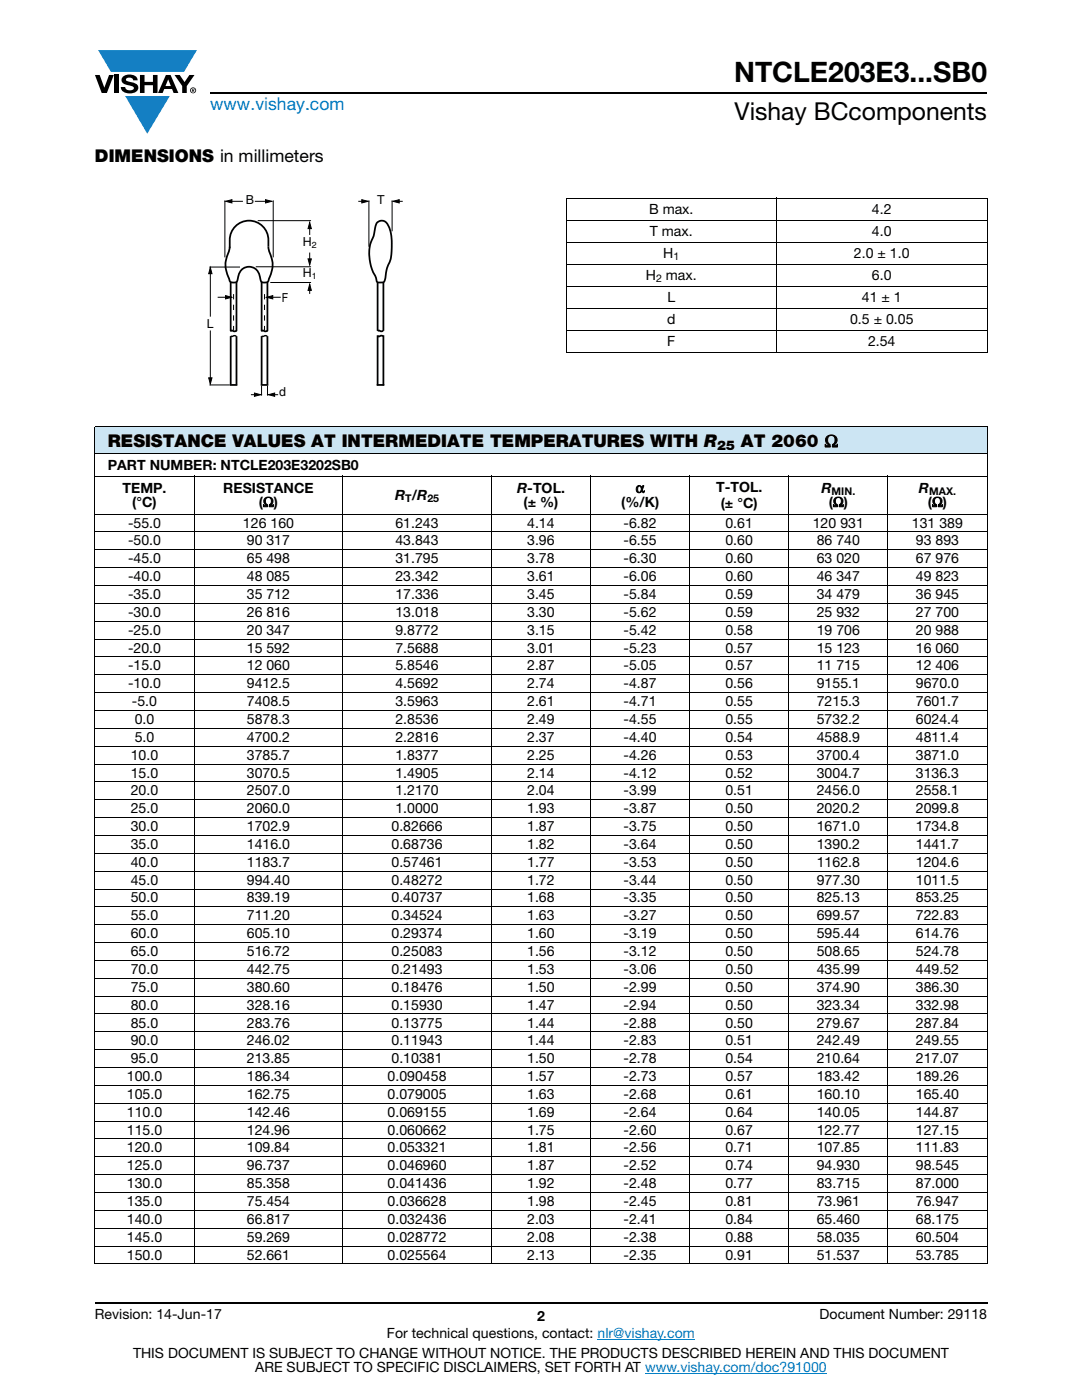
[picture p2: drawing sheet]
<svg xmlns="http://www.w3.org/2000/svg" width="216mm" height="279mm" viewBox="0 0 216 279" stroke-linecap="round" stroke-linejoin="round" font-family="sans-serif">
<g fill="#147fc3">
<path d="M19.6 10h19.7l-2.6 4.3h-1.1h-13.5z"/>
<path d="M25 19.2h8.9l-4.5 7.5z"/>
</g>
<g fill="#000">
<path d="M18.9 15h1l.9 2.5 1-2.5h.9l-1.4 3.6h-1zM22.9 15h.9v3.6h-.9zM24.6 15.3a2.1 2.1 0 0 1 2.8 .3l.1 .4h-.9a.79 .79 0 0 0-.7-.5 .79 .79 0 0 0-.8 .4l.3 .3 1 .2a1.08 1.08 0 0 1 1.2 1 1.08 1.08 0 0 1-1.1 1.2 1.73 1.73 0 0 1-2.4-1.2h.9a.96 .96 0 0 0 .8 .6 .96 .96 0 0 0 .9-.4 1.31 1.31 0 0 0-1.2-.6 1.03 1.03 0 0 1-1.1-.6 1.03 1.03 0 0 1 .2-1.1zM27.9 15h.9v1.3h1.7v-1.3h.9v3.6h-.9v-1.6h-1.7v1.6h-.9zM34.8 15h1.1l.9 1.4 1-1.4h1l-1.5 2.2v1.4h-.9v-1.4z"/>
<path d="M33.6 15.9l.5 1.3h-1.1zM33.1 15l-1.6 3.6h1l.3-.8h1.5l.3 .8h1l-1.6-3.6z"/>
<path d="M38.4 17.8h.2v.2h-.2zM38.3 17.7v.7h.1v-.3l.4 .3-.2-.3 .2-.2-.1-.2z"/>
<path d="M38.1 18a.46 .46 0 0 1 .9 0 .46 .46 0 0 1-.9 0zM37.9 18a.6 .6 0 0 0 1.2 0 .6 .6 0 0 0-1.2 0z"/>
</g>
<path d="M42 18.6h155M18.9 260h178.1" fill="none" stroke="#000" stroke-width=".36"/>
<path d="M119.2 267.3h19.5M128.7 274h36.3" fill="none" stroke="#007ec4" stroke-width=".2"/>
<path d="M41.3 38.6h39.1v41.1h-39.1z" fill="#fff"/>
<g fill="none" stroke="#000" stroke-width=".35">
<path d="M45.8 49.2v.6a6.2 6.2 0 0 0 0 6.1 .94 .94 0 0 0 1.2 .4 .94 .94 0 0 0 .5-1.1 2.19 2.19 0 0 1 2.3-2 2.19 2.19 0 0 1 2.1 2.3 .91 .91 0 0 0 .9 .9 .91 .91 0 0 0 .9-.9 5.8 5.8 0 0 0-.1-5.7v-.3a4.9 4.9 0 0 0-1.7-4.8 3.9 3.9 0 0 0-6.1 3.2v1.5M46 56.4v9.6M47.2 56.4v9.6l-.4 .1-.5-.1-.3 .1M52.2 56.4v9.6M53.4 56.4v9.6l-.5 .1-.4-.1-.3 .1M75.2 44.4a1.39 1.39 0 0 1 2.4 .8 12 12 0 0 1 0 7.4l-.4 .9-.2 1.2a1.98 1.98 0 0 1-.5 1.6h-1.2l-.3-.9a8.8 8.8 0 0 1-.4-8.6l.3-1.5zM75.3 56.4v9.6M76.5 56.4v9.6l-.4 .1-.5-.1-.3 .1M46 76.8h1.2M46 67.1v9.6M47.2 67.1v9.6M52.2 76.8h1.2"/>
<path d="M52.2 67.1v9.6M53.4 67.1v9.6M75.3 67.1v9.6M75.3 76.8h1.2M75.3 67l.3 .1 .5-.1 .4 .1v9.6"/>
</g>
<path d="M46 67l.3 .1 .5-.1 .4 .1M52.2 67l.3 .1 .4-.1 .5 .1" fill="none" stroke="#000" stroke-width=".28"/>
<path d="M46.6 58.7v7.3M52.8 58.7v7.3" fill="none" stroke="#000" stroke-width=".2" stroke-dasharray="1.1 1.1 1.1 1.1" stroke-linecap="butt"/>
<g fill="none" stroke="#000" stroke-width=".2">
<path d="M44.9 40v11.4M53 39.8l1.2 .4-1.2 .3zM54.5 40v11.4M72.2 39.8l1.2 .4-1.2 .3zM73.6 40v9.2M78.2 40v6.2M112.9 39.5h84.1M112.9 39.6v30.7M155 39.4v31.1M197 39.6v30.7M41.8 53.3h6.1M42 53.4l.3 1.2h-.7z"/>
<path d="M42 53.4v9.8M43.4 59.3h2.8M45 59l1.2 .3-1.2 .4zM45 40.2l1.3-.4v.7zM45.1 40.2h3.4M50.8 40.2h3.4M51 53.2h11.1M51.4 44h10.7M53.2 59.3l1.2-.3v.7zM53.2 59.3h2.8M53.9 56.4h8.2M61.5 51.7h.6l-.3 1.2z"/>
<path d="M61.8 50.4v1.7M61.8 45.2v1.7M61.8 56.7l.3 1.3h-.6zM61.8 44.4l.3 1.2h-.6zM61.8 56.7v2M71.5 40.2h1.9M78.4 40.2l1.3-.4v.7zM78.4 40.2h2M112.9 43.9h84.1M112.9 48.3h84.1M112.9 52.7h84.1M112.9 57.1h84.1"/>
<path d="M41.6 75.4h.7l-.3 1.2zM41.8 76.8h4M42 66v10.6M50.1 78.8h1.9M50.8 78.4l1.2 .4-1.2 .3zM52.2 77v2M53.4 77v2M53.6 78.8l1.2-.4v.7zM53.6 78.8h1.9M112.9 61.6h84.1M112.9 66h84.1M112.9 70.4h84.1"/>
</g>
<g fill="#000">
<path d="M53 39.8l1.2 .4-1.2 .3zM72.2 39.8l1.2 .4-1.2 .3zM42 53.4l.3 1.2h-.7zM45 59l1.2 .3-1.2 .4zM45 40.2l1.3-.4v.7zM53.2 59.3l1.2-.3v.7zM61.8 56.7l.3 1.3h-.6zM61.8 44.4l.3 1.2h-.6zM61.5 51.7h.6l-.3 1.2zM78.4 40.2l1.3-.4v.7zM41.6 75.4h.7l-.3 1.2zM50.8 78.4l1.2 .4-1.2 .3z"/>
<path d="M53.6 78.8l1.2-.4v.7z"/>
</g>
<path d="M18.9 85.1h178.1v5.5h-178.1z" fill="#cce5f3"/>
<g fill="#fff">
<path d="M38.7 102.6h29.7v3.6h-29.7z"/>
<path d="M68.4 102.6h29.7v3.6h-29.7z"/>
<path d="M98.1 102.6h19.7v3.6h-19.7z"/>
<path d="M117.8 102.6h19.8v3.6h-19.8z"/>
<path d="M137.6 102.6h19.8v3.6h-19.8z"/>
<path d="M157.4 102.6h19.8v3.6h-19.8z"/>
<path d="M177.2 102.6h19.8v3.6h-19.8z"/>
<path d="M38.7 106.2h29.7v3.5h-29.7z"/>
<path d="M68.4 106.2h29.7v3.5h-29.7z"/>
<path d="M98.1 106.2h19.7v3.5h-19.7z"/>
<path d="M117.8 106.2h19.8v3.5h-19.8z"/>
<path d="M137.6 106.2h19.8v3.5h-19.8z"/>
<path d="M157.4 106.2h19.8v3.5h-19.8z"/>
<path d="M177.2 106.2h19.8v3.5h-19.8z"/>
<path d="M38.7 109.7h29.7v3.6h-29.7z"/>
<path d="M68.4 109.7h29.7v3.6h-29.7z"/>
<path d="M98.1 109.7h19.7v3.6h-19.7z"/>
<path d="M117.8 109.7h19.8v3.6h-19.8z"/>
<path d="M137.6 109.7h19.8v3.6h-19.8z"/>
<path d="M157.4 109.7h19.8v3.6h-19.8z"/>
<path d="M177.2 109.7h19.8v3.6h-19.8z"/>
<path d="M38.7 113.3h29.7v3.5h-29.7z"/>
<path d="M68.4 113.3h29.7v3.5h-29.7z"/>
<path d="M98.1 113.3h19.7v3.5h-19.7z"/>
<path d="M117.8 113.3h19.8v3.5h-19.8z"/>
<path d="M137.6 113.3h19.8v3.5h-19.8z"/>
<path d="M157.4 113.3h19.8v3.5h-19.8z"/>
<path d="M177.2 113.3h19.8v3.5h-19.8z"/>
<path d="M38.7 116.8h29.7v3.6h-29.7z"/>
<path d="M68.4 116.8h29.7v3.6h-29.7z"/>
<path d="M98.1 116.8h19.7v3.6h-19.7z"/>
<path d="M117.8 116.8h19.8v3.6h-19.8z"/>
<path d="M137.6 116.8h19.8v3.6h-19.8z"/>
<path d="M157.4 116.8h19.8v3.6h-19.8z"/>
<path d="M177.2 116.8h19.8v3.6h-19.8z"/>
<path d="M38.7 120.4h29.7v3.6h-29.7z"/>
<path d="M68.4 120.4h29.7v3.6h-29.7z"/>
<path d="M98.1 120.4h19.7v3.6h-19.7z"/>
<path d="M117.8 120.4h19.8v3.6h-19.8z"/>
<path d="M137.6 120.4h19.8v3.6h-19.8z"/>
<path d="M157.4 120.4h19.8v3.6h-19.8z"/>
<path d="M177.2 120.4h19.8v3.6h-19.8z"/>
<path d="M38.7 124h29.7v3.5h-29.7z"/>
<path d="M68.4 124h29.7v3.5h-29.7z"/>
<path d="M98.1 124h19.7v3.5h-19.7z"/>
<path d="M117.8 124h19.8v3.5h-19.8z"/>
<path d="M137.6 124h19.8v3.5h-19.8z"/>
<path d="M157.4 124h19.8v3.5h-19.8z"/>
<path d="M177.2 124h19.8v3.5h-19.8z"/>
<path d="M38.7 127.5h29.7v3.6h-29.7z"/>
<path d="M68.4 127.5h29.7v3.6h-29.7z"/>
<path d="M98.1 127.5h19.7v3.6h-19.7z"/>
<path d="M117.8 127.5h19.8v3.6h-19.8z"/>
<path d="M137.6 127.5h19.8v3.6h-19.8z"/>
<path d="M157.4 127.5h19.8v3.6h-19.8z"/>
<path d="M177.2 127.5h19.8v3.6h-19.8z"/>
<path d="M38.7 131.1h29.7v3.6h-29.7z"/>
<path d="M68.4 131.1h29.7v3.6h-29.7z"/>
<path d="M98.1 131.1h19.7v3.6h-19.7z"/>
<path d="M117.8 131.1h19.8v3.6h-19.8z"/>
<path d="M137.6 131.1h19.8v3.6h-19.8z"/>
<path d="M157.4 131.1h19.8v3.6h-19.8z"/>
<path d="M177.2 131.1h19.8v3.6h-19.8z"/>
<path d="M38.7 134.7h29.7v3.5h-29.7z"/>
<path d="M68.4 134.7h29.7v3.5h-29.7z"/>
<path d="M98.1 134.7h19.7v3.5h-19.7z"/>
<path d="M117.8 134.7h19.8v3.5h-19.8z"/>
<path d="M137.6 134.7h19.8v3.5h-19.8z"/>
<path d="M157.4 134.7h19.8v3.5h-19.8z"/>
<path d="M177.2 134.7h19.8v3.5h-19.8z"/>
<path d="M38.7 138.2h29.7v3.6h-29.7z"/>
<path d="M68.4 138.2h29.7v3.6h-29.7z"/>
<path d="M98.1 138.2h19.7v3.6h-19.7z"/>
<path d="M117.8 138.2h19.8v3.6h-19.8z"/>
<path d="M137.6 138.2h19.8v3.6h-19.8z"/>
<path d="M157.4 138.2h19.8v3.6h-19.8z"/>
<path d="M177.2 138.2h19.8v3.6h-19.8z"/>
<path d="M38.7 141.8h29.7v3.6h-29.7z"/>
<path d="M68.4 141.8h29.7v3.6h-29.7z"/>
<path d="M98.1 141.8h19.7v3.6h-19.7z"/>
<path d="M117.8 141.8h19.8v3.6h-19.8z"/>
<path d="M137.6 141.8h19.8v3.6h-19.8z"/>
<path d="M157.4 141.8h19.8v3.6h-19.8z"/>
<path d="M177.2 141.8h19.8v3.6h-19.8z"/>
<path d="M38.7 145.4h29.7v3.5h-29.7z"/>
<path d="M68.4 145.4h29.7v3.5h-29.7z"/>
<path d="M98.1 145.4h19.7v3.5h-19.7z"/>
<path d="M117.8 145.4h19.8v3.5h-19.8z"/>
<path d="M137.6 145.4h19.8v3.5h-19.8z"/>
<path d="M157.4 145.4h19.8v3.5h-19.8z"/>
<path d="M177.2 145.4h19.8v3.5h-19.8z"/>
<path d="M38.7 148.9h29.7v3.6h-29.7z"/>
<path d="M68.4 148.9h29.7v3.6h-29.7z"/>
<path d="M98.1 148.9h19.7v3.6h-19.7z"/>
<path d="M117.8 148.9h19.8v3.6h-19.8z"/>
<path d="M137.6 148.9h19.8v3.6h-19.8z"/>
<path d="M157.4 148.9h19.8v3.6h-19.8z"/>
<path d="M177.2 148.9h19.8v3.6h-19.8z"/>
<path d="M38.7 152.5h29.7v3.5h-29.7z"/>
<path d="M68.4 152.5h29.7v3.5h-29.7z"/>
<path d="M98.1 152.5h19.7v3.5h-19.7z"/>
<path d="M117.8 152.5h19.8v3.5h-19.8z"/>
<path d="M137.6 152.5h19.8v3.5h-19.8z"/>
<path d="M157.4 152.5h19.8v3.5h-19.8z"/>
<path d="M177.2 152.5h19.8v3.5h-19.8z"/>
<path d="M38.7 156h29.7v3.6h-29.7z"/>
<path d="M68.4 156h29.7v3.6h-29.7z"/>
<path d="M98.1 156h19.7v3.6h-19.7z"/>
<path d="M117.8 156h19.8v3.6h-19.8z"/>
<path d="M137.6 156h19.8v3.6h-19.8z"/>
<path d="M157.4 156h19.8v3.6h-19.8z"/>
<path d="M177.2 156h19.8v3.6h-19.8z"/>
<path d="M38.7 159.6h29.7v3.6h-29.7z"/>
<path d="M68.4 159.6h29.7v3.6h-29.7z"/>
<path d="M98.1 159.6h19.7v3.6h-19.7z"/>
<path d="M117.8 159.6h19.8v3.6h-19.8z"/>
<path d="M137.6 159.6h19.8v3.6h-19.8z"/>
<path d="M157.4 159.6h19.8v3.6h-19.8z"/>
<path d="M177.2 159.6h19.8v3.6h-19.8z"/>
<path d="M38.7 163.2h29.7v3.5h-29.7z"/>
<path d="M68.4 163.2h29.7v3.5h-29.7z"/>
<path d="M98.1 163.2h19.7v3.5h-19.7z"/>
<path d="M117.8 163.2h19.8v3.5h-19.8z"/>
<path d="M137.6 163.2h19.8v3.5h-19.8z"/>
<path d="M157.4 163.2h19.8v3.5h-19.8z"/>
<path d="M177.2 163.2h19.8v3.5h-19.8z"/>
<path d="M38.7 166.7h29.7v3.6h-29.7z"/>
<path d="M68.4 166.7h29.7v3.6h-29.7z"/>
<path d="M98.1 166.7h19.7v3.6h-19.7z"/>
<path d="M117.8 166.7h19.8v3.6h-19.8z"/>
<path d="M137.6 166.7h19.8v3.6h-19.8z"/>
<path d="M157.4 166.7h19.8v3.6h-19.8z"/>
<path d="M177.2 166.7h19.8v3.6h-19.8z"/>
<path d="M38.7 170.3h29.7v3.6h-29.7z"/>
<path d="M68.4 170.3h29.7v3.6h-29.7z"/>
<path d="M98.1 170.3h19.7v3.6h-19.7z"/>
<path d="M117.8 170.3h19.8v3.6h-19.8z"/>
<path d="M137.6 170.3h19.8v3.6h-19.8z"/>
<path d="M157.4 170.3h19.8v3.6h-19.8z"/>
<path d="M177.2 170.3h19.8v3.6h-19.8z"/>
<path d="M38.7 173.9h29.7v3.5h-29.7z"/>
<path d="M68.4 173.9h29.7v3.5h-29.7z"/>
<path d="M98.1 173.9h19.7v3.5h-19.7z"/>
<path d="M117.8 173.9h19.8v3.5h-19.8z"/>
<path d="M137.6 173.9h19.8v3.5h-19.8z"/>
<path d="M157.4 173.9h19.8v3.5h-19.8z"/>
<path d="M177.2 173.9h19.8v3.5h-19.8z"/>
<path d="M38.7 177.4h29.7v3.6h-29.7z"/>
<path d="M68.4 177.4h29.7v3.6h-29.7z"/>
<path d="M98.1 177.4h19.7v3.6h-19.7z"/>
<path d="M117.8 177.4h19.8v3.6h-19.8z"/>
<path d="M137.6 177.4h19.8v3.6h-19.8z"/>
<path d="M157.4 177.4h19.8v3.6h-19.8z"/>
<path d="M177.2 177.4h19.8v3.6h-19.8z"/>
<path d="M38.7 181h29.7v3.6h-29.7z"/>
<path d="M68.4 181h29.7v3.6h-29.7z"/>
<path d="M98.1 181h19.7v3.6h-19.7z"/>
<path d="M117.8 181h19.8v3.6h-19.8z"/>
<path d="M137.6 181h19.8v3.6h-19.8z"/>
<path d="M157.4 181h19.8v3.6h-19.8z"/>
<path d="M177.2 181h19.8v3.6h-19.8z"/>
<path d="M38.7 184.6h29.7v3.5h-29.7z"/>
<path d="M68.4 184.6h29.7v3.5h-29.7z"/>
<path d="M98.1 184.6h19.7v3.5h-19.7z"/>
<path d="M117.8 184.6h19.8v3.5h-19.8z"/>
<path d="M137.6 184.6h19.8v3.5h-19.8z"/>
<path d="M157.4 184.6h19.8v3.5h-19.8z"/>
<path d="M177.2 184.6h19.8v3.5h-19.8z"/>
<path d="M38.7 188.1h29.7v3.6h-29.7z"/>
<path d="M68.4 188.1h29.7v3.6h-29.7z"/>
<path d="M98.1 188.1h19.7v3.6h-19.7z"/>
<path d="M117.8 188.1h19.8v3.6h-19.8z"/>
<path d="M137.6 188.1h19.8v3.6h-19.8z"/>
<path d="M157.4 188.1h19.8v3.6h-19.8z"/>
<path d="M177.2 188.1h19.8v3.6h-19.8z"/>
<path d="M38.7 191.7h29.7v3.5h-29.7z"/>
<path d="M68.4 191.7h29.7v3.5h-29.7z"/>
<path d="M98.1 191.7h19.7v3.5h-19.7z"/>
<path d="M117.8 191.7h19.8v3.5h-19.8z"/>
<path d="M137.6 191.7h19.8v3.5h-19.8z"/>
<path d="M157.4 191.7h19.8v3.5h-19.8z"/>
<path d="M177.2 191.7h19.8v3.5h-19.8z"/>
<path d="M38.7 195.2h29.7v3.6h-29.7z"/>
<path d="M68.4 195.2h29.7v3.6h-29.7z"/>
<path d="M98.1 195.2h19.7v3.6h-19.7z"/>
<path d="M117.8 195.2h19.8v3.6h-19.8z"/>
<path d="M137.6 195.2h19.8v3.6h-19.8z"/>
<path d="M157.4 195.2h19.8v3.6h-19.8z"/>
<path d="M177.2 195.2h19.8v3.6h-19.8z"/>
<path d="M38.7 198.8h29.7v3.6h-29.7z"/>
<path d="M68.4 198.8h29.7v3.6h-29.7z"/>
<path d="M98.1 198.8h19.7v3.6h-19.7z"/>
<path d="M117.8 198.8h19.8v3.6h-19.8z"/>
<path d="M137.6 198.8h19.8v3.6h-19.8z"/>
<path d="M157.4 198.8h19.8v3.6h-19.8z"/>
<path d="M177.2 198.8h19.8v3.6h-19.8z"/>
<path d="M38.7 202.4h29.7v3.5h-29.7z"/>
<path d="M68.4 202.4h29.7v3.5h-29.7z"/>
<path d="M98.1 202.4h19.7v3.5h-19.7z"/>
<path d="M117.8 202.4h19.8v3.5h-19.8z"/>
<path d="M137.6 202.4h19.8v3.5h-19.8z"/>
<path d="M157.4 202.4h19.8v3.5h-19.8z"/>
<path d="M177.2 202.4h19.8v3.5h-19.8z"/>
<path d="M38.7 205.9h29.7v3.6h-29.7z"/>
<path d="M68.4 205.9h29.7v3.6h-29.7z"/>
<path d="M98.1 205.9h19.7v3.6h-19.7z"/>
<path d="M117.8 205.9h19.8v3.6h-19.8z"/>
<path d="M137.6 205.9h19.8v3.6h-19.8z"/>
<path d="M157.4 205.9h19.8v3.6h-19.8z"/>
<path d="M177.2 205.9h19.8v3.6h-19.8z"/>
<path d="M38.7 209.5h29.7v3.6h-29.7z"/>
<path d="M68.4 209.5h29.7v3.6h-29.7z"/>
<path d="M98.1 209.5h19.7v3.6h-19.7z"/>
<path d="M117.8 209.5h19.8v3.6h-19.8z"/>
<path d="M137.6 209.5h19.8v3.6h-19.8z"/>
<path d="M157.4 209.5h19.8v3.6h-19.8z"/>
<path d="M177.2 209.5h19.8v3.6h-19.8z"/>
<path d="M38.7 213.1h29.7v3.5h-29.7z"/>
<path d="M68.4 213.1h29.7v3.5h-29.7z"/>
<path d="M98.1 213.1h19.7v3.5h-19.7z"/>
<path d="M117.8 213.1h19.8v3.5h-19.8z"/>
<path d="M137.6 213.1h19.8v3.5h-19.8z"/>
<path d="M157.4 213.1h19.8v3.5h-19.8z"/>
<path d="M177.2 213.1h19.8v3.5h-19.8z"/>
<path d="M38.7 216.6h29.7v3.6h-29.7z"/>
<path d="M68.4 216.6h29.7v3.6h-29.7z"/>
<path d="M98.1 216.6h19.7v3.6h-19.7z"/>
<path d="M117.8 216.6h19.8v3.6h-19.8z"/>
<path d="M137.6 216.6h19.8v3.6h-19.8z"/>
<path d="M157.4 216.6h19.8v3.6h-19.8z"/>
<path d="M177.2 216.6h19.8v3.6h-19.8z"/>
<path d="M38.7 220.2h29.7v3.6h-29.7z"/>
<path d="M68.4 220.2h29.7v3.6h-29.7z"/>
<path d="M98.1 220.2h19.7v3.6h-19.7z"/>
<path d="M117.8 220.2h19.8v3.6h-19.8z"/>
<path d="M137.6 220.2h19.8v3.6h-19.8z"/>
<path d="M157.4 220.2h19.8v3.6h-19.8z"/>
<path d="M177.2 220.2h19.8v3.6h-19.8z"/>
<path d="M38.7 223.8h29.7v3.5h-29.7z"/>
<path d="M68.4 223.8h29.7v3.5h-29.7z"/>
<path d="M98.1 223.8h19.7v3.5h-19.7z"/>
<path d="M117.8 223.8h19.8v3.5h-19.8z"/>
<path d="M137.6 223.8h19.8v3.5h-19.8z"/>
<path d="M157.4 223.8h19.8v3.5h-19.8z"/>
<path d="M177.2 223.8h19.8v3.5h-19.8z"/>
<path d="M38.7 227.3h29.7v3.6h-29.7z"/>
<path d="M68.4 227.3h29.7v3.6h-29.7z"/>
<path d="M98.1 227.3h19.7v3.6h-19.7z"/>
<path d="M117.8 227.3h19.8v3.6h-19.8z"/>
<path d="M137.6 227.3h19.8v3.6h-19.8z"/>
<path d="M157.4 227.3h19.8v3.6h-19.8z"/>
<path d="M177.2 227.3h19.8v3.6h-19.8z"/>
<path d="M38.7 230.9h29.7v3.5h-29.7z"/>
<path d="M68.4 230.9h29.7v3.5h-29.7z"/>
<path d="M98.1 230.9h19.7v3.5h-19.7z"/>
<path d="M117.8 230.9h19.8v3.5h-19.8z"/>
<path d="M137.6 230.9h19.8v3.5h-19.8z"/>
<path d="M157.4 230.9h19.8v3.5h-19.8z"/>
<path d="M177.2 230.9h19.8v3.5h-19.8z"/>
<path d="M38.7 234.4h29.7v3.6h-29.7z"/>
<path d="M68.4 234.4h29.7v3.6h-29.7z"/>
<path d="M98.1 234.4h19.7v3.6h-19.7z"/>
<path d="M117.8 234.4h19.8v3.6h-19.8z"/>
<path d="M137.6 234.4h19.8v3.6h-19.8z"/>
<path d="M157.4 234.4h19.8v3.6h-19.8z"/>
<path d="M177.2 234.4h19.8v3.6h-19.8z"/>
<path d="M38.7 238h29.7v3.6h-29.7z"/>
<path d="M68.4 238h29.7v3.6h-29.7z"/>
<path d="M98.1 238h19.7v3.6h-19.7z"/>
<path d="M117.8 238h19.8v3.6h-19.8z"/>
<path d="M137.6 238h19.8v3.6h-19.8z"/>
<path d="M157.4 238h19.8v3.6h-19.8z"/>
<path d="M177.2 238h19.8v3.6h-19.8z"/>
<path d="M38.7 241.6h29.7v3.5h-29.7z"/>
<path d="M68.4 241.6h29.7v3.5h-29.7z"/>
<path d="M98.1 241.6h19.7v3.5h-19.7z"/>
<path d="M117.8 241.6h19.8v3.5h-19.8z"/>
<path d="M137.6 241.6h19.8v3.5h-19.8z"/>
<path d="M157.4 241.6h19.8v3.5h-19.8z"/>
<path d="M177.2 241.6h19.8v3.5h-19.8z"/>
<path d="M38.7 245.1h29.7v3.6h-29.7z"/>
<path d="M68.4 245.1h29.7v3.6h-29.7z"/>
<path d="M98.1 245.1h19.7v3.6h-19.7z"/>
<path d="M117.8 245.1h19.8v3.6h-19.8z"/>
<path d="M137.6 245.1h19.8v3.6h-19.8z"/>
<path d="M157.4 245.1h19.8v3.6h-19.8z"/>
<path d="M177.2 245.1h19.8v3.6h-19.8z"/>
<path d="M38.7 248.7h29.7v3.5h-29.7z"/>
<path d="M68.4 248.7h29.7v3.5h-29.7z"/>
<path d="M98.1 248.7h19.7v3.5h-19.7z"/>
<path d="M117.8 248.7h19.8v3.5h-19.8z"/>
<path d="M137.6 248.7h19.8v3.5h-19.8z"/>
<path d="M157.4 248.7h19.8v3.5h-19.8z"/>
<path d="M177.2 248.7h19.8v3.5h-19.8z"/>
</g>
<g fill="none" stroke="#000" stroke-width=".2">
<path d="M18.9 85.1h178.1M18.9 90.6h178.1M18.9 95h178.1M18.9 85.2v167M38.7 94.9v157.4M68.4 94.9v157.4M98.1 94.9v157.4M117.8 94.9v157.4M137.6 94.9v157.4M157.4 94.9v157.4M177.2 94.9v157.4M197 85.2v167"/>
<path d="M18.9 102.6h178.1M18.9 106.2h178.1M18.9 109.7h178.1M18.9 113.3h178.1M18.9 116.8h178.1M18.9 120.4h178.1M18.9 124h178.1M18.9 127.5h178.1M18.9 131.1h178.1M18.9 134.7h178.1M18.9 138.2h178.1M18.9 141.8h178.1"/>
<path d="M18.9 145.4h178.1M18.9 148.9h178.1M18.9 152.5h178.1M18.9 156h178.1M18.9 159.6h178.1M18.9 163.2h178.1M18.9 166.7h178.1M18.9 170.3h178.1M18.9 173.9h178.1M18.9 177.4h178.1M18.9 181h178.1M18.9 184.6h178.1"/>
<path d="M18.9 188.1h178.1M18.9 191.7h178.1M18.9 195.2h178.1M18.9 198.8h178.1M18.9 202.4h178.1M18.9 205.9h178.1M18.9 209.5h178.1M18.9 213.1h178.1M18.9 216.6h178.1M18.9 220.2h178.1M18.9 223.8h178.1M18.9 227.3h178.1"/>
<path d="M18.9 230.9h178.1M18.9 234.4h178.1M18.9 238h178.1M18.9 241.6h178.1M18.9 245.1h178.1M18.9 248.7h178.1M18.9 252.2h178.1"/>
</g>
<text font-size="5.6" x="146.5" y="16.4">NTCLE203E3...SB0</text>
<text font-size="4.9" x="146.6" y="24">Vishay BCcomponents</text>
<text font-size="3.5" fill="#007ec4" x="42" y="21.9">www.vishay.com</text>
<g font-size="3.5">
<text x="18.9" y="32.3">DIMENSIONS in millimeters</text>
<text x="21.5" y="89.2">RESISTANCE VALUES AT INTERMEDIATE TEMPERATURES WITH R</text>
<text x="147.8" y="89.2">AT 2060 Ω</text>
</g>
<g font-size="2.8">
<text x="129.5" y="42.6">B max.</text>
<text x="129.7" y="47.1">T max.</text>
<text x="174" y="42.6">4.2</text>
<text x="174" y="47.1">4.0</text>
<text x="132.3" y="51.5">H</text>
<text x="170.4" y="51.5">2.0 ± 1.0</text>
<text x="128.9" y="55.9">H max.</text>
<text x="174" y="55.9">6.0</text>
<text x="133.1" y="64.7">d</text>
<text x="133.2" y="60.3">L</text>
<text x="169.6" y="64.7">0.5 ± 0.05</text>
<text x="172" y="60.3">41 ± 1</text>
<text x="133.1" y="69.1">F</text>
<text x="173.2" y="69.1">2.54</text>
<text x="21.5" y="93.7">PART NUMBER: NTCLE203E3202SB0</text>
<text x="24.4" y="98.3">TEMP.</text>
<text x="26.4" y="101.1">(°C)</text>
<text x="44.6" y="98.3">RESISTANCE</text>
<text x="51.6" y="101.1">(Ω)</text>
<text x="78.8" y="99.7">R /R</text>
<text x="103.2" y="98.3">R-TOL.</text>
<text x="104.5" y="101.1">(± %)</text>
<text x="124" y="101.1">(%/K)</text>
<text x="126.8" y="98.3">α</text>
<text x="142.9" y="98.1">T-TOL.</text>
<text x="143.8" y="101.3">(± °C)</text>
<text x="163.9" y="98.3">R</text>
<text x="165.4" y="101.1">(Ω)</text>
<text x="183.4" y="98.3">R</text>
<text x="185.1" y="101.1">(Ω)</text>
<text x="25.5" y="105.3">-55.0</text>
<text x="48.5" y="105.3">126 160</text>
<text x="78.9" y="105.3">61.243</text>
<text x="105.2" y="105.3">4.14</text>
<text x="124.4" y="105.3">-6.82</text>
<text x="144.8" y="105.3">0.61</text>
<text x="162.2" y="105.3">120 931</text>
<text x="182" y="105.3">131 389</text>
<text x="25.5" y="108.9">-50.0</text>
<text x="25.5" y="112.4">-45.0</text>
<text x="49.3" y="108.9">90 317</text>
<text x="49.3" y="112.4">65 498</text>
<text x="78.9" y="108.9">43.843</text>
<text x="78.9" y="112.4">31.795</text>
<text x="105.2" y="108.9">3.96</text>
<text x="105.2" y="112.4">3.78</text>
<text x="124.4" y="108.9">-6.55</text>
<text x="124.4" y="112.4">-6.30</text>
<text x="144.8" y="108.9">0.60</text>
<text x="144.8" y="112.4">0.60</text>
<text x="163" y="108.9">86 740</text>
<text x="163" y="112.4">63 020</text>
<text x="182.8" y="108.9">93 893</text>
<text x="182.8" y="112.4">67 976</text>
<text x="25.5" y="116">-40.0</text>
<text x="25.5" y="119.5">-35.0</text>
<text x="49.3" y="116">48 085</text>
<text x="49.3" y="119.5">35 712</text>
<text x="78.9" y="116">23.342</text>
<text x="78.9" y="119.5">17.336</text>
<text x="105.2" y="116">3.61</text>
<text x="105.2" y="119.5">3.45</text>
<text x="124.4" y="116">-6.06</text>
<text x="124.4" y="119.5">-5.84</text>
<text x="144.8" y="116">0.60</text>
<text x="144.8" y="119.5">0.59</text>
<text x="163" y="116">46 347</text>
<text x="163" y="119.5">34 479</text>
<text x="182.8" y="116">49 823</text>
<text x="182.8" y="119.5">36 945</text>
<text x="25.5" y="123.1">-30.0</text>
<text x="49.3" y="123.1">26 816</text>
<text x="78.9" y="123.1">13.018</text>
<text x="105.2" y="123.1">3.30</text>
<text x="124.4" y="123.1">-5.62</text>
<text x="144.8" y="123.1">0.59</text>
<text x="163" y="123.1">25 932</text>
<text x="182.8" y="123.1">27 700</text>
<text x="25.5" y="126.7">-25.0</text>
<text x="25.5" y="130.2">-20.0</text>
<text x="49.3" y="126.7">20 347</text>
<text x="49.3" y="130.2">15 592</text>
<text x="78.9" y="126.7">9.8772</text>
<text x="78.9" y="130.2">7.5688</text>
<text x="105.2" y="126.7">3.15</text>
<text x="105.2" y="130.2">3.01</text>
<text x="124.4" y="126.7">-5.42</text>
<text x="124.4" y="130.2">-5.23</text>
<text x="144.8" y="126.7">0.58</text>
<text x="144.8" y="130.2">0.57</text>
<text x="163" y="126.7">19 706</text>
<text x="163" y="130.2">15 123</text>
<text x="182.8" y="126.7">20 988</text>
<text x="182.8" y="130.2">16 060</text>
<text x="25.5" y="133.8">-15.0</text>
<text x="25.5" y="137.4">-10.0</text>
<text x="49.3" y="133.8">12 060</text>
<text x="49.3" y="137.4">9412.5</text>
<text x="78.9" y="133.8">5.8546</text>
<text x="78.9" y="137.4">4.5692</text>
<text x="105.2" y="133.8">2.87</text>
<text x="105.2" y="137.4">2.74</text>
<text x="124.4" y="133.8">-5.05</text>
<text x="124.4" y="137.4">-4.87</text>
<text x="144.8" y="133.8">0.57</text>
<text x="144.8" y="137.4">0.56</text>
<text x="163" y="133.8">11 715</text>
<text x="163" y="137.4">9155.1</text>
<text x="182.8" y="133.8">12 406</text>
<text x="182.8" y="137.4">9670.0</text>
<text x="26.3" y="140.9">-5.0</text>
<text x="49.3" y="140.9">7408.5</text>
<text x="78.9" y="140.9">3.5963</text>
<text x="105.2" y="140.9">2.61</text>
<text x="124.4" y="140.9">-4.71</text>
<text x="144.8" y="140.9">0.55</text>
<text x="163" y="140.9">7215.3</text>
<text x="182.8" y="140.9">7601.7</text>
<text x="26.9" y="144.5">0.0</text>
<text x="26.9" y="148">5.0</text>
<text x="49.3" y="144.5">5878.3</text>
<text x="49.3" y="148">4700.2</text>
<text x="78.9" y="144.5">2.8536</text>
<text x="78.9" y="148">2.2816</text>
<text x="105.2" y="144.5">2.49</text>
<text x="105.2" y="148">2.37</text>
<text x="124.4" y="144.5">-4.55</text>
<text x="124.4" y="148">-4.40</text>
<text x="144.8" y="144.5">0.55</text>
<text x="144.8" y="148">0.54</text>
<text x="163" y="144.5">5732.2</text>
<text x="163" y="148">4588.9</text>
<text x="182.8" y="144.5">6024.4</text>
<text x="182.8" y="148">4811.4</text>
<text x="26.1" y="151.6">10.0</text>
<text x="26.1" y="155.2">15.0</text>
<text x="49.3" y="151.6">3785.7</text>
<text x="49.3" y="155.2">3070.5</text>
<text x="78.9" y="151.6">1.8377</text>
<text x="78.9" y="155.2">1.4905</text>
<text x="105.2" y="151.6">2.25</text>
<text x="105.2" y="155.2">2.14</text>
<text x="124.4" y="151.6">-4.26</text>
<text x="124.4" y="155.2">-4.12</text>
<text x="144.8" y="151.6">0.53</text>
<text x="144.8" y="155.2">0.52</text>
<text x="163" y="151.6">3700.4</text>
<text x="163" y="155.2">3004.7</text>
<text x="182.8" y="151.6">3871.0</text>
<text x="182.8" y="155.2">3136.3</text>
<text x="26.1" y="158.7">20.0</text>
<text x="49.3" y="158.7">2507.0</text>
<text x="78.9" y="158.7">1.2170</text>
<text x="105.2" y="158.7">2.04</text>
<text x="124.4" y="158.7">-3.99</text>
<text x="144.8" y="158.7">0.51</text>
<text x="163" y="158.7">2456.0</text>
<text x="182.8" y="158.7">2558.1</text>
<text x="26.1" y="162.3">25.0</text>
<text x="26.1" y="165.9">30.0</text>
<text x="49.3" y="162.3">2060.0</text>
<text x="49.3" y="165.9">1702.9</text>
<text x="78.1" y="165.9">0.82666</text>
<text x="78.9" y="162.3">1.0000</text>
<text x="105.2" y="162.3">1.93</text>
<text x="105.2" y="165.9">1.87</text>
<text x="124.4" y="162.3">-3.87</text>
<text x="124.4" y="165.9">-3.75</text>
<text x="144.8" y="162.3">0.50</text>
<text x="144.8" y="165.9">0.50</text>
<text x="163" y="162.3">2020.2</text>
<text x="163" y="165.9">1671.0</text>
<text x="182.8" y="162.3">2099.8</text>
<text x="182.8" y="165.9">1734.8</text>
<text x="26.1" y="169.4">35.0</text>
<text x="26.1" y="173">40.0</text>
<text x="49.3" y="169.4">1416.0</text>
<text x="49.3" y="173">1183.7</text>
<text x="78.1" y="169.4">0.68736</text>
<text x="78.1" y="173">0.57461</text>
<text x="105.2" y="169.4">1.82</text>
<text x="105.2" y="173">1.77</text>
<text x="124.4" y="169.4">-3.64</text>
<text x="124.4" y="173">-3.53</text>
<text x="144.8" y="169.4">0.50</text>
<text x="144.8" y="173">0.50</text>
<text x="163" y="169.4">1390.2</text>
<text x="163" y="173">1162.8</text>
<text x="182.8" y="169.4">1441.7</text>
<text x="182.8" y="173">1204.6</text>
<text x="26.1" y="176.6">45.0</text>
<text x="49.3" y="176.6">994.40</text>
<text x="78.1" y="176.6">0.48272</text>
<text x="105.2" y="176.6">1.72</text>
<text x="124.4" y="176.6">-3.44</text>
<text x="144.8" y="176.6">0.50</text>
<text x="163" y="176.6">977.30</text>
<text x="182.8" y="176.6">1011.5</text>
<text x="26.1" y="180.1">50.0</text>
<text x="26.1" y="183.7">55.0</text>
<text x="49.3" y="180.1">839.19</text>
<text x="49.3" y="183.7">711.20</text>
<text x="78.1" y="180.1">0.40737</text>
<text x="78.1" y="183.7">0.34524</text>
<text x="105.2" y="180.1">1.68</text>
<text x="105.2" y="183.7">1.63</text>
<text x="124.4" y="180.1">-3.35</text>
<text x="124.4" y="183.7">-3.27</text>
<text x="144.8" y="180.1">0.50</text>
<text x="144.8" y="183.7">0.50</text>
<text x="163" y="180.1">825.13</text>
<text x="163" y="183.7">699.57</text>
<text x="182.8" y="180.1">853.25</text>
<text x="182.8" y="183.7">722.83</text>
<text x="26.1" y="187.2">60.0</text>
<text x="26.1" y="190.8">65.0</text>
<text x="49.3" y="187.2">605.10</text>
<text x="49.3" y="190.8">516.72</text>
<text x="78.1" y="187.2">0.29374</text>
<text x="78.1" y="190.8">0.25083</text>
<text x="105.2" y="187.2">1.60</text>
<text x="105.2" y="190.8">1.56</text>
<text x="124.4" y="187.2">-3.19</text>
<text x="124.4" y="190.8">-3.12</text>
<text x="144.8" y="187.2">0.50</text>
<text x="144.8" y="190.8">0.50</text>
<text x="163" y="187.2">595.44</text>
<text x="163" y="190.8">508.65</text>
<text x="182.8" y="187.2">614.76</text>
<text x="182.8" y="190.8">524.78</text>
<text x="26.1" y="194.4">70.0</text>
<text x="26.1" y="197.9">75.0</text>
<text x="49.3" y="194.4">442.75</text>
<text x="49.3" y="197.9">380.60</text>
<text x="78.1" y="194.4">0.21493</text>
<text x="78.1" y="197.9">0.18476</text>
<text x="105.2" y="194.4">1.53</text>
<text x="105.2" y="197.9">1.50</text>
<text x="124.4" y="194.4">-3.06</text>
<text x="124.4" y="197.9">-2.99</text>
<text x="144.8" y="194.4">0.50</text>
<text x="144.8" y="197.9">0.50</text>
<text x="163" y="194.4">435.99</text>
<text x="163" y="197.9">374.90</text>
<text x="182.8" y="194.4">449.52</text>
<text x="182.8" y="197.9">386.30</text>
<text x="26.1" y="201.5">80.0</text>
<text x="49.3" y="201.5">328.16</text>
<text x="78.1" y="201.5">0.15930</text>
<text x="105.2" y="201.5">1.47</text>
<text x="124.4" y="201.5">-2.94</text>
<text x="144.8" y="201.5">0.50</text>
<text x="163" y="201.5">323.34</text>
<text x="182.8" y="201.5">332.98</text>
<text x="26.1" y="205.1">85.0</text>
<text x="26.1" y="208.6">90.0</text>
<text x="49.3" y="205.1">283.76</text>
<text x="49.3" y="208.6">246.02</text>
<text x="78.1" y="205.1">0.13775</text>
<text x="78.1" y="208.6">0.11943</text>
<text x="105.2" y="205.1">1.44</text>
<text x="105.2" y="208.6">1.44</text>
<text x="124.4" y="205.1">-2.88</text>
<text x="124.4" y="208.6">-2.83</text>
<text x="144.8" y="205.1">0.50</text>
<text x="144.8" y="208.6">0.51</text>
<text x="163" y="205.1">279.67</text>
<text x="163" y="208.6">242.49</text>
<text x="182.8" y="205.1">287.84</text>
<text x="182.8" y="208.6">249.55</text>
<text x="25.3" y="215.8">100.0</text>
<text x="26.1" y="212.2">95.0</text>
<text x="49.3" y="212.2">213.85</text>
<text x="49.3" y="215.8">186.34</text>
<text x="77.3" y="215.8">0.090458</text>
<text x="78.1" y="212.2">0.10381</text>
<text x="105.2" y="212.2">1.50</text>
<text x="105.2" y="215.8">1.57</text>
<text x="124.4" y="212.2">-2.78</text>
<text x="124.4" y="215.8">-2.73</text>
<text x="144.8" y="212.2">0.54</text>
<text x="144.8" y="215.8">0.57</text>
<text x="163" y="212.2">210.64</text>
<text x="163" y="215.8">183.42</text>
<text x="182.8" y="212.2">217.07</text>
<text x="182.8" y="215.8">189.26</text>
<text x="25.3" y="219.3">105.0</text>
<text x="49.3" y="219.3">162.75</text>
<text x="77.3" y="219.3">0.079005</text>
<text x="105.2" y="219.3">1.63</text>
<text x="124.4" y="219.3">-2.68</text>
<text x="144.8" y="219.3">0.61</text>
<text x="163" y="219.3">160.10</text>
<text x="182.8" y="219.3">165.40</text>
<text x="25.3" y="222.9">110.0</text>
<text x="25.3" y="226.4">115.0</text>
<text x="49.3" y="222.9">142.46</text>
<text x="49.3" y="226.4">124.96</text>
<text x="77.3" y="222.9">0.069155</text>
<text x="77.3" y="226.4">0.060662</text>
<text x="105.2" y="222.9">1.69</text>
<text x="105.2" y="226.4">1.75</text>
<text x="124.4" y="222.9">-2.64</text>
<text x="124.4" y="226.4">-2.60</text>
<text x="144.8" y="222.9">0.64</text>
<text x="144.8" y="226.4">0.67</text>
<text x="163" y="222.9">140.05</text>
<text x="163" y="226.4">122.77</text>
<text x="182.8" y="222.9">144.87</text>
<text x="182.8" y="226.4">127.15</text>
<text x="25.3" y="230">120.0</text>
<text x="25.3" y="233.6">125.0</text>
<text x="49.3" y="230">109.84</text>
<text x="49.3" y="233.6">96.737</text>
<text x="77.3" y="230">0.053321</text>
<text x="77.3" y="233.6">0.046960</text>
<text x="105.2" y="230">1.81</text>
<text x="105.2" y="233.6">1.87</text>
<text x="124.4" y="230">-2.56</text>
<text x="124.4" y="233.6">-2.52</text>
<text x="144.8" y="230">0.71</text>
<text x="144.8" y="233.6">0.74</text>
<text x="163" y="230">107.85</text>
<text x="163" y="233.6">94.930</text>
<text x="182.8" y="230">111.83</text>
<text x="182.8" y="233.6">98.545</text>
<text x="25.3" y="237.1">130.0</text>
<text x="49.3" y="237.1">85.358</text>
<text x="77.3" y="237.1">0.041436</text>
<text x="105.2" y="237.1">1.92</text>
<text x="124.4" y="237.1">-2.48</text>
<text x="144.8" y="237.1">0.77</text>
<text x="163" y="237.1">83.715</text>
<text x="182.8" y="237.1">87.000</text>
<text x="25.3" y="240.7">135.0</text>
<text x="25.3" y="244.2">140.0</text>
<text x="49.3" y="240.7">75.454</text>
<text x="49.3" y="244.2">66.817</text>
<text x="77.3" y="240.7">0.036628</text>
<text x="77.3" y="244.2">0.032436</text>
<text x="105.2" y="240.7">1.98</text>
<text x="105.2" y="244.2">2.03</text>
<text x="124.4" y="240.7">-2.45</text>
<text x="124.4" y="244.2">-2.41</text>
<text x="144.8" y="240.7">0.81</text>
<text x="144.8" y="244.2">0.84</text>
<text x="163" y="240.7">73.961</text>
<text x="163" y="244.2">65.460</text>
<text x="182.8" y="240.7">76.947</text>
<text x="182.8" y="244.2">68.175</text>
<text x="25.3" y="247.8">145.0</text>
<text x="25.3" y="251.4">150.0</text>
<text x="49.3" y="247.8">59.269</text>
<text x="49.3" y="251.4">52.661</text>
<text x="77.3" y="247.8">0.028772</text>
<text x="77.3" y="251.4">0.025564</text>
<text x="105.2" y="247.8">2.08</text>
<text x="105.2" y="251.4">2.13</text>
<text x="124.4" y="247.8">-2.38</text>
<text x="124.4" y="251.4">-2.35</text>
<text x="144.8" y="247.8">0.88</text>
<text x="144.8" y="251.4">0.91</text>
<text x="163" y="247.8">58.035</text>
<text x="163" y="251.4">51.537</text>
<text x="182.8" y="247.8">60.504</text>
<text x="182.8" y="251.4">53.785</text>
<text x="18.9" y="263.3">Revision: 14-Jun-17</text>
<text x="107.2" y="263.6">2</text>
<text x="163.6" y="263.3">Document Number: 29118</text>
<text x="77.2" y="267.1">For technical questions, contact: nlr@vishay.com</text>
<text x="26.5" y="271">THIS DOCUMENT IS SUBJECT TO CHANGE WITHOUT NOTICE. THE PRODUCTS DESCRIBED HEREIN AND THIS DOCUMENT</text>
<text x="50.9" y="273.8">ARE SUBJECT TO SPECIFIC DISCLAIMERS, SET FORTH AT www.vishay.com/doc?91000</text>
</g>
<text font-size="2.6" x="143.1" y="89.9">25</text>
<g font-size="2.5">
<text x="49" y="40.7">B</text>
<text x="75.2" y="40.7">T</text>
<text x="60.4" y="49.2">H</text>
<text x="60.4" y="55.3">H</text>
<text x="41.3" y="65.5">L</text>
<text x="56.2" y="60.3">F</text>
<text x="55.7" y="79.1">d</text>
</g>
<g font-size="2.1">
<text x="134.4" y="52">1</text>
<text x="130.9" y="56.4">2</text>
<text x="80.9" y="100.2">T</text>
<text x="85.3" y="100.2">25</text>
<text x="165.9" y="98.8">MIN.</text>
<text x="185.4" y="98.8">MAX.</text>
</g>
<g font-size="1.8">
<text x="62.2" y="49.6">2</text>
<text x="62.2" y="55.7">1</text>
</g>
</svg>
